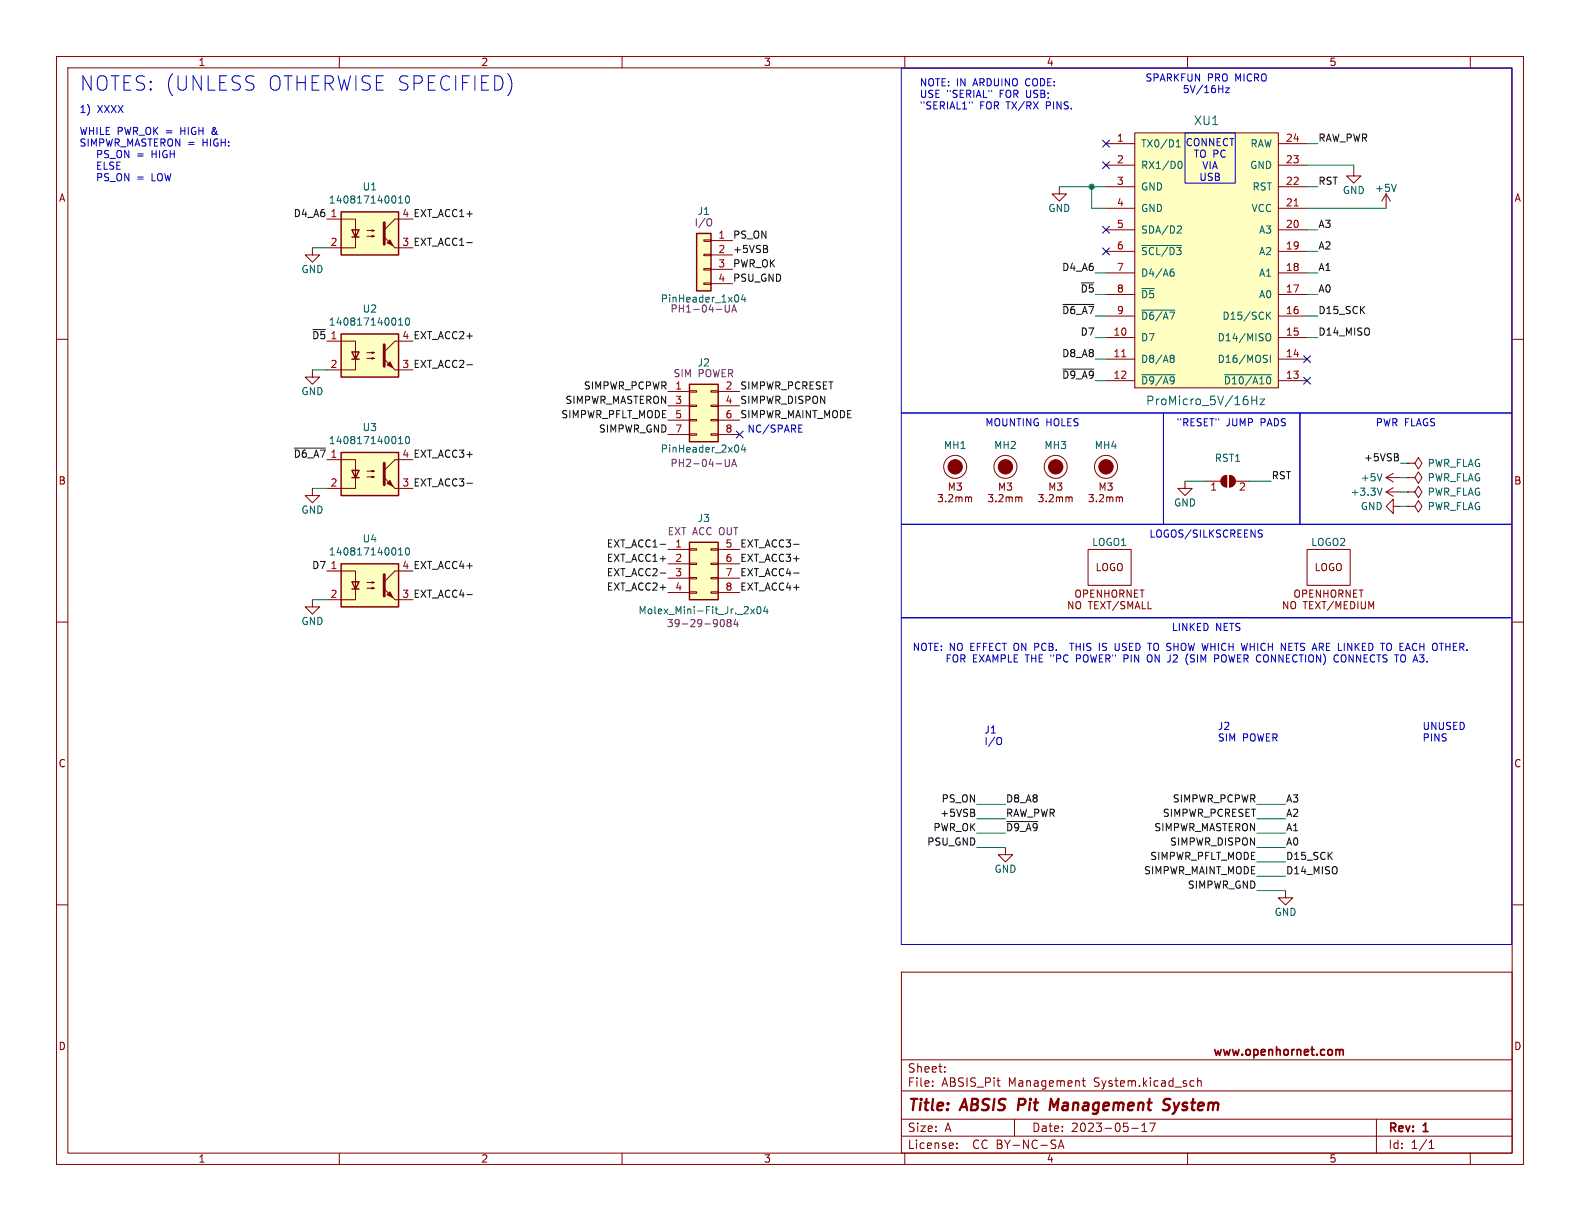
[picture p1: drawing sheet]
<svg xmlns="http://www.w3.org/2000/svg" width="279mm" height="216mm" viewBox="0 0 279 216" stroke-linecap="round" stroke-linejoin="round" font-family="sans-serif">
<g fill="none" stroke="#840000" stroke-width=".18">
<path d="M10 10h259.4v195.9h-259.4zM12 12h255.4v191.9h-255.4zM60 10v2M110 10v2M160 10v2M210 10v2M260 10v2M57.8 38.7h5.1v5.1h-5.1M73 38.7h-3.2l-1.9 1.9M187.3 33v1.3h1.3l-1.3 1.3-1.2-1.3h1.2M195.6 25.4h5.1M195.6 29.2h5.1"/>
<path d="M195.6 36.8h5.1M195.6 33h5.1M200.7 23.5h25.4v45.1h-25.4zM226.1 25.4h5M226.1 29.2h5M226.1 36.8h5M226.1 33h5M239.4 29.8v1.3h1.3l-1.3 1.3-1.3-1.3h1.3M245.1 34.3l-.8 1.3M245.1 34.3v2.5M245.1 34.3l.8 1.3M10 60h2"/>
<path d="M55.2 43.8v1.3h1.3l-1.3 1.3-1.2-1.3h1.2M64.9 41.8h1.3l-.4 .1v-.2l.4 .1M64.9 40.8h1.3l-.4 .1v-.3l.4 .2M69.8 43.8h3.2M124.5 42.4h1.2v.3h-1.2zM124.5 45h1.2v.2h-1.2zM124.5 47.5h1.2v.3h-1.2zM124.5 50h1.2v.3h-1.2zM125.7 42.5h3.8M125.7 45.1h3.8M125.7 47.6h3.8M125.7 50.2h3.8"/>
<path d="M195.6 59.7h5.1M195.6 55.9h5.1M195.6 52.1h5.1M195.6 48.3h5.1M195.6 44.5h5.1M195.6 40.6h5.1M226.1 59.7h5M226.1 55.9h5M226.1 52.1h5M226.1 48.3h5M226.1 44.5h5M226.1 40.6h5"/>
<path d="M267.4 60h2M55.2 65.4v1.3h1.3l-1.3 1.2-1.2-1.2h1.2M57.8 60.3h5.1v5.1h-5.1M64.9 63.4h1.3l-.4 .1v-.3l.4 .2M64.9 62.4h1.3l-.4 .1v-.3l.4 .2M69.8 65.4h3.2M73 60.3h-3.2l-1.9 1.9M118.1 69.2h3.8M118.1 71.8h3.8M118.1 74.3h3.8M118.1 76.8h3.8M121.9 76.7h1.3v.3h-1.3z"/>
<path d="M121.9 74.2h1.3v.2h-1.3zM121.9 71.6h1.3v.3h-1.3zM121.9 69.1h1.3v.2h-1.3zM125.7 76.7h1.3v.3h-1.3zM125.7 74.2h1.3v.2h-1.3zM125.7 71.6h1.3v.3h-1.3zM125.7 69.1h1.3v.2h-1.3zM127 69.2h3.8M127 71.8h3.8M127 74.3h3.8M127 76.8h3.8M195.6 63.5h5.1"/>
<path d="M195.6 67.3h5.1M226.1 63.5h5M226.1 67.3h5M55.2 86.4v1.2h1.3l-1.3 1.3-1.2-1.3h1.2M57.8 81.3h5.1v5.1h-5.1M64.9 84.3h1.3l-.4 .2v-.3l.4 .1M64.9 83.3h1.3l-.4 .1v-.2l.4 .1M69.8 86.4h3.2M73 81.3h-3.2l-1.9 1.9M118.1 97.2h3.8M118.1 99.7h3.8M121.9 99.6h1.3v.2h-1.3z"/>
<path d="M121.9 97h1.3v.3h-1.3zM125.7 99.6h1.3v.2h-1.3zM125.7 97h1.3v.3h-1.3zM127 97.2h3.8M127 99.7h3.8M165.9 87.5h.8l-.5 .4 .4 .2v.5l-.2 .1-.5-.1M167.2 88.6v.1M167.8 87.6l.4-.1 .3 .3-.8 .9h.8M167.9 86.7v-1.3l.4 .9 .4-.9v1.3M169 88l.4-.1 .2 .2M169 87.9v.8M169.2 85.4h.8l-.4 .5 .3 .1v.6l-.1 .1-.6-.1"/>
<path d="M169.6 88.1l.2-.2h.3v.8M169.6 88.1v.6M170.7 88l.4-.1 .2 .2M170.7 87.9v.8M171.3 88.1l.1-.2h.4v.8M171.3 88.1v.6M174.8 87.5h.8l-.5 .4 .4 .2v.5l-.2 .1-.5-.1M176.1 88.6v.1M176.7 87.6l.4-.1 .3 .3-.8 .9h.8M176.8 86.7v-1.3l.4 .9 .4-.9v1.3M177.9 88l.4-.1 .2 .2M177.9 87.9v.8"/>
<path d="M178.1 85.4h.8l-.4 .5 .3 .1v.6l-.2 .1-.5-.1M178.5 88.1l.1-.2h.3l.1 .8M178.5 88.1v.6M179.6 88l.4-.1 .2 .2M179.6 87.9v.8M180.2 88.1l.1-.2h.3l.1 .8M180.2 88.1v.6M183.7 87.5h.8l-.5 .4 .4 .2v.5l-.2 .1-.5-.1M185 88.6v.1M185.5 87.6l.5-.1 .3 .3-.8 .9h.8M185.7 86.7v-1.3l.4 .9 .4-.9v1.3M186.8 87.9v.8"/>
<path d="M186.8 88l.4-.1 .2 .2M187 85.4h.8l-.4 .5 .3 .1v.6l-.2 .1-.5-.1M187.4 88.1l.1-.2h.3l.1 .8M187.4 88.1v.6M188.5 88l.4-.1 .1 .2M188.5 87.9v.8M189 88.1l.2-.2h.3l.1 .8M189 88.1v.6M192.4 97.2h7.6v6.3h-7.6zM192.6 87.5h.7l-.4 .4 .4 .2v.5l-.2 .1-.5-.1M193.9 88.6v.1M194.4 87.6l.5-.1 .3 .3-.8 .9h.8"/>
<path d="M194.6 86.7v-1.3l.4 .9 .4-.9v1.3M195.7 88l.4-.1 .1 .2M195.7 87.9v.8M195.9 85.4h.8l-.5 .5 .4 .1v.6l-.2 .1-.5-.1M196.2 88.1l.2-.2h.3l.1 .8M196.2 88.1v.6M197.4 88l.4-.1 .1 .2M197.4 87.9v.8M197.9 88.1l.2-.2h.3l.1 .8M197.9 88.1v.6M209.5 85.1v1.3h1.3l-1.3 1.2-1.2-1.2h1.2M213.4 85.1h2.5"/>
<path d="M216.2 84.3l.7-.2v2a1.02 1.02 0 0 1-.9-.6 1.02 1.02 0 0 1 .2-1.2zM217.4 84.1a1.02 1.02 0 0 1 1 1 1.02 1.02 0 0 1-1 1zM218.4 85.1h2.6M231.1 97.2h7.7v6.3h-7.7zM245.1 84.5l1.3 .7M245.1 84.5h2.5M245.1 87l1.3 .8M245.1 87h2.5M246.4 89.5v-1.2l-1.3 1.2 1.3 1.3v-1.3h1.2M246.4 83.7l-1.3 .8M246.4 86.2l-1.3 .8M248.9 81.9h1.3l.6-1 .7 1-.7 1-.6-1"/>
<path d="M248.9 81.9h.1M248.9 84.5h1.3l.6-1.1 .7 1.1-.7 1-.6-1M248.9 84.5h.1M248.9 89.5h1.3l.6-1 .7 1-.7 1.1-.6-1.1M248.9 89.5h.1M248.9 87h1.3l.6-1 .7 1-.7 1-.6-1M248.9 87h.1M10 110h2M55.2 106v1.3h1.3l-1.3 1.3-1.2-1.3h1.2M57.8 101h5.1v5h-5.1M64.9 104h1.3l-.4 .1v-.2l.4 .1M64.9 103h1.3l-.4 .1v-.2l.4 .1"/>
<path d="M69.8 106h3.2M73 101h-3.2l-1.9 1.9M118.1 102.2h3.8M118.1 104.8h3.8M121.9 104.6h1.3v.3h-1.3zM121.9 102.1h1.3v.3h-1.3zM125.7 104.6h1.3v.3h-1.3zM125.7 102.1h1.3v.3h-1.3zM127 102.2h3.8M127 104.8h3.8M189.7 106.4v1.2l-.7-1.2v1.2M190.3 106.6l.3-.2a.43 .43 0 0 1 .5 .4v.4a.42 .42 0 0 1-.4 .5 .42 .42 0 0 1-.4-.5z"/>
<path d="M190.4 104.4l.1-.1a.43 .43 0 0 1 .6 .5v.4a.42 .42 0 0 1-.4 .4 .42 .42 0 0 1-.5-.4v-.4zM191.6 105l.6-.1 .1-.1v-.3l-.7-.2v1.3M192.4 106.4h.8M192.8 106.4v1.2M192.9 104.9h.4M193.5 104.3h-.6v1.3h.6M193.6 107h.4M194.2 106.4h-.6v1.2h.6M194.6 106.4l.9 1.2M194.8 104.3v1.3l-.8-1.3v1.3M195.4 104.9h.7M195.4 104.3v1.3"/>
<path d="M195.5 106.4l-.9 1.2M195.8 106.4h.7M196.1 104.3v1.3M196.1 106.4v1.2M196.8 104.4l.1-.1a.43 .43 0 0 1 .6 .5v.4a.42 .42 0 0 1-.4 .4 .42 .42 0 0 1-.5-.4v-.4zM197.8 106.3l-1.1 1.6M198 105l.6-.1 .2-.1-.1-.3-.7-.2v1.3M198.3 105l.5 .6M198.7 106.4h-.3l-.2 .2 .1 .3 .4 .1M198.8 107.5l-.1 .1h-.5M199.5 106.4v1.2M200 104.3v1.3l-.7-1.3v1.3"/>
<path d="M200.3 106.4v1.2M200.6 104.9h.5M200.7 107.6l.4-1.2 .5 1.2M201.2 104.3h-.6v1.3M201.6 104.3h.7M202 104.3v1.3M202 106.4v1.2h.6M203 106.4v1.2h.6M227.7 106.4v1.2l-.7-1.2v1.2M228.3 106.6l.3-.2a.43 .43 0 0 1 .5 .4v.4a.42 .42 0 0 1-.4 .5 .42 .42 0 0 1-.4-.5zM229.1 104.4l.2-.1a.43 .43 0 0 1 .5 .5v.4a.42 .42 0 0 1-.4 .4 .42 .42 0 0 1-.4-.4v-.4zM230.4 105l.6-.1 .1-.1-.1-.3-.6-.2v1.3"/>
<path d="M230.4 106.4h.8M230.8 106.4v1.2M231.6 107h.4M231.6 104.9h.4M232.2 106.4h-.6v1.2h.6M232.2 104.3h-.6v1.3h.6M232.6 106.4l.9 1.2M233.5 106.4l-.9 1.2M233.5 104.3v1.3l-.7-1.3v1.3M233.8 106.4h.7M234.1 104.9h.7M234.1 104.3v1.3"/>
<path d="M234.1 106.4v1.2M234.8 104.3v1.3M235.4 104.5l.3-.2a.43 .43 0 0 1 .5 .5v.4a.42 .42 0 0 1-.4 .4 .42 .42 0 0 1-.4-.4zM235.8 106.3l-1.1 1.6M236.7 107.3l-.4-.9v1.2M237.1 106.4v1.2M237.2 105l.3-.2-.1-.3-.6-.2v1.3M237.7 106.4v1.2h.6M238.8 104.3v1.3l-.8-1.3v1.3M238.9 106.4v1.2l.6-.1M239.4 104.9h.4M240 104.3h-.6v1.3"/>
<path d="M240.1 106.4v1.2M240.3 104.3h.8M240.7 104.3v1.3M240.8 107.5l.2 .1 .4-.1M242.1 106.4v1.2M242.9 106.4v1.2M267.4 110h2M10 160h2M177.8 149.9v1.2h1.3l-1.3 1.3-1.3-1.3h1.3M227.3 157.5v1.3h1.3l-1.3 1.2-1.2-1.2h1.2M267.4 160h2M159.4 171.9h108v32h-108z"/>
<path d="M159.4 197.9h108M159.4 192.9h108M159.4 187.4h108M164.9 191.9v.2M164.9 191.2v.1M167.1 189.4v.2M167.1 188.7v.1M176.3 191.1h.6M176.7 192.1h.2M179.4 197.9v3M191.4 191.1h.5M191.6 190.6v1.3l.3 .2"/>
<path d="M200.1 199.5h1.2M201.9 199l.5-.4v1.5M203.3 198.6h1l-.7 1.5M210.7 191.1l.4 .1M211.1 192l-.4 .1M211.8 191.2l.2-.1 .4 .1v.9M211.8 190.6v1.5M243.4 197.9v6M60 203.9v2M110 203.9v2M159.4 200.9h108M160 203.9v2"/>
<path d="M169.2 202.9v.2M169.2 202.2v.1M187.1 203.1l.5-1.5 .5 1.5M187.3 202.7h.7M201.9 200.1h.9M210 203.9v2M252.7 203.1h.9M252.7 202l.4-.4v1.5M260 203.9v2"/>
<circle cx="168.9" cy="82.6" r="2.03"/>
<circle cx="177.8" cy="82.6" r="2.03"/>
<circle cx="186.7" cy="82.6" r="2.03"/>
<circle cx="195.6" cy="82.6" r="2.03"/>
</g>
<path d="M186.3 195.7l-.4-1.4-.3 2M206.7 196.1a.85 .85 0 0 1-1.1 .1M206.7 194.3l-.7 .1a.46 .46 0 0 0-.2 .5 .46 .46 0 0 0 .3 .4l.6 .1" fill="none" stroke="#840000" stroke-width=".4"/>
<path d="M236.8 185.6l.1 .2M236.9 185.8v.8M236.9 185.8l.2-.2h.4v1" fill="none" stroke="#840000" stroke-width=".3"/>
<g fill="#ffffc2" stroke="#ffffc2" stroke-width=".18">
<path d="M60.3 99.7h10.2v7.6h-10.2z"/>
<path d="M123.2 41.3h2.5v10.1h-2.5z"/>
<path d="M200.7 23.5h25.4v45.1h-25.4z"/>
<path d="M60.3 59.1h10.2v7.6h-10.2z"/>
<path d="M60.3 80h10.2v7.6h-10.2z"/>
<path d="M121.9 67.9h5.1v10.2h-5.1z"/>
<path d="M121.9 95.9h5.1v10.1h-5.1z"/>
<path d="M60.3 37.5h10.2v7.6h-10.2z"/>
</g>
<g fill="none" stroke="#840000" stroke-width=".25">
<path d="M60.3 37.5h10.2v7.6h-10.2zM60.3 59.1h10.2v7.6h-10.2zM62.2 40.6h1.3l-.6 1.3zM62.2 41.9h1.3M123.2 41.3h2.5v10.1h-2.5zM62.2 62.2h1.3l-.6 1.3zM62.2 63.5h1.3M121.9 67.9h5.1v10.2h-5.1zM60.3 99.7h10.2v7.6h-10.2zM60.3 80h10.2v7.6h-10.2zM62.2 83.2h1.3l-.6 1.3zM62.2 84.5h1.3"/>
<path d="M121.9 95.9h5.1v10.1h-5.1zM62.2 102.9h1.3l-.6 1.2zM62.2 104.1h1.3"/>
</g>
<g fill="#840000" stroke="#840000" stroke-width=".18">
<path d="M67.9 104.1l1.9 1.9z"/>
<path d="M68.5 105.2l.5-.6 .5 1.1z"/>
<path d="M216.2 84.3l.7-.2v2a1.02 1.02 0 0 1-.9-.6 1.02 1.02 0 0 1 .2-1.2z"/>
<path d="M217.4 84.1a1.02 1.02 0 0 1 1 1 1.02 1.02 0 0 1-1 1z"/>
<path d="M67.9 63.5l1.9 1.9z"/>
<path d="M68.5 64.5l.5-.5 .5 1z"/>
<path d="M67.9 84.5l1.9 1.9z"/>
<path d="M68.5 85.5l.5-.5 .5 1z"/>
<path d="M67.9 41.9l1.9 1.9z"/>
<path d="M68.5 42.9l.5-.5 .5 1z"/>
<circle cx="186.7" cy="82.5" r="1.27"/>
<circle cx="168.9" cy="82.5" r="1.27"/>
<circle cx="177.8" cy="82.5" r="1.27"/>
<circle cx="195.6" cy="82.5" r="1.27"/>
</g>
<path d="M67.9 39.4v3.8M67.9 61v3.8M67.9 81.9v3.8M67.9 101.6v3.8" fill="none" stroke="#840000" stroke-width=".51"/>
<g fill="none" stroke="#006464" stroke-width=".18">
<path d="M70.5 35l.3-.4v1.3M70.5 35.9h.7M71.8 34.8l.2-.2a.68 .68 0 0 1 .4 .7 .68 .68 0 0 1-.4 .6l-.2-.1-.1-.4zM208 26h.7M208 25.1l.4-.4v1.3M208.4 28.8l.2-.3a.68 .68 0 0 1 .5 .7 .68 .68 0 0 1-.5 .6l-.2-.3M208.4 39.9l.4 .1 .1 .3-.8 .9h.8M246.9 32.6l-.4 1.3M70.5 56.6l.3-.4v1.3M70.5 57.5h.7M71.8 56.4l.2-.2a.68 .68 0 0 1 .4 .7 .68 .68 0 0 1-.4 .6l-.2-.1-.1-.4zM130.5 52.3l.1 .3-.1 .7"/>
<path d="M131.4 52.1l-.3 .9h.8M131.7 52.6v.8M201.9 43.4h7.1M201.9 54.8h5.9M207 48.1h.4l.2 .2-.1 .5h-.5M207.5 47.6l-.4 .1M224 59.1l.2-.1a.43 .43 0 0 1 .5 .4v.4a.42 .42 0 0 1-.2 .4 .42 .42 0 0 1-.5 0M224.2 55.7l.5 .8M224.7 55.2l-.7 .7M70.5 77.5l.3-.3v1.3M70.5 78.5h.7M71.8 77.3l.2-.1a.68 .68 0 0 1 .4 .6 .68 .68 0 0 1-.4 .7l-.2-.2-.1-.3z"/>
<path d="M130.5 78.8l.1 .4-.1 .6M131.4 78.6l-.3 .9h.8M131.7 79.1v.9M201.9 66.3h5.9M207 63.3l.2 .1M207 62.9l.4-.1 .2 .1v.2l-.2 .3M207.2 63.4h.2M207.2 63.4h-.2M207.4 63.4l.2 .2v.4l-.2 .1-.4-.1M216.5 66.3h8.3M221.4 70v1.6M221.4 70.8h.8"/>
<path d="M222.2 70v1.6M222.8 70.5h.8l-.8 1.1h.8M223.9 62.8l.2 .1M224 63.5l.1 .2-.1 .3M224.6 62.8v1.3M70.5 98.1h.7M70.5 97.2l.3-.3v1.2M71.8 97l.2-.1a.68 .68 0 0 1 .4 .6 .68 .68 0 0 1-.4 .6l-.2-.1-.1-.3zM244.4 83.8l-.4 1.2M244.4 86.3l-.4 1.3M132.7 107.7l.7 .8M133.4 107.7l-.7 .8"/>
<path d="M134 107.3h.1a.68 .68 0 0 1 .5 .6 .68 .68 0 0 1-.5 .6 .84 .84 0 0 1-.1-1.2zM135.3 107.2l-.3 .9h.8M135.6 107.7v.8"/>
</g>
<g fill="none" stroke="#840084" stroke-width=".18">
<path d="M125.7 38.7a.9 .9 0 0 1 0 1.2M128.2 53.9v1l.3 .3 .3-.1 .2-.2v-1M129.4 55.2l.4-1.3 .4 1.3M129.5 54.8h.6M128.2 81.2v1.1l.3 .2 .3-.1 .2-.1v-1.1M129.4 82.5l.4-1.3 .4 1.3M129.5 82.1h.6M127.5 109.6l-.1 .2M127.9 109.6a.75 .75 0 0 1-.2 1.2l-.3-.2M128.7 109.6l-.1 .2 .2 .3M128.8 110.1l-.2 .2v.4l.2 .1h.4l.1-.2v-.3l-.2-.2M128.8 110.1h.3"/>
<path d="M129.2 109.6l.1 .2-.2 .3M130.1 109.5l-.3 .9h.8M130.4 110v.8"/>
</g>
<path d="M228.8 36.4h.8M198.4 63.1h.7" fill="none" stroke="#a90000" stroke-width=".18"/>
<g fill="none" stroke="#0f0f0f" stroke-width=".18">
<path d="M82.6 42.9h.9M135.6 44.1l.1 .1-.1 .4M135.6 43.5v.4M188 53.8h5.4M52.1 79.2h5.5M82.6 64.5h.9M188 65.3h5.4M82.6 85.5h.9M116.7 96.2h1M140.3 96.2h1M247.2 80.9v.5M82.6 105.1h.9"/>
<path d="M116.7 101.3h1M140.3 101.3h1M172.3 143.8v.4M178 145.3h5.5"/>
</g>
<g fill="none" stroke="#0000c2" stroke-width=".18">
<path d="M159.4 12.1h107.9v60.9h-107.9zM171.9 18v.2M216.7 15.5h.7l-.7 .9h.7M209.5 23.5h8.9v8.9h-8.9zM141.3 75.8h.4M141.3 76.4h.6M141.3 75.2h.6M159.4 73h46.3v19.7h-46.3zM205.7 73h24.2v19.7h-24.2zM229.9 73h37.4v19.7h-37.4zM159.4 92.7h107.9v16.5h-107.9zM222.7 94.3l.4 .1 .1 .3-.2 .3h-.3"/>
<path d="M222.7 93.7l.5 .1M159.4 109.2h107.9v57.8h-107.9zM159.4 109.2h107.3M190.4 115.8v1.3M190.4 116.5h.4M203.4 115.8l.1 .1M203.5 117l-.3 .1M210.5 117l.2 .1M210.6 115.9l-.1 .1 .1 .3M215.3 115.8l.2 .2v.3l-.2 .2M237.2 116v.9M245.4 113.8a.9 .9 0 0 0 0 1.2"/>
<path d="M176.8 130.4l.1 .1a.81 .81 0 0 1-.1 1.2"/>
</g>
<g fill="none" stroke="#009600" stroke-width=".18">
<path d="M187.3 33h8.3M193 33v3.8h2.6M231.1 36.8h14M231.1 29.2h8.3v.6M231.1 33h1.9M231.1 25.4h1.9M55.2 43.8h2.6M193.7 48.3h1.9M193.7 59.7h1.9M231.1 44.5h1.9M231.1 40.6h1.9M231.1 48.3h1.9"/>
<path d="M231.1 52.1h1.9M231.1 59.7h1.9M231.1 55.9h1.9M55.2 65.4h2.6M193.7 63.5h1.9M55.2 86.4h2.6M209.5 85.1h3.9M221 85.1h3.8M247.6 81.9h1.3M247.6 89.5h1.3M247.6 84.5h1.3M247.6 87h1.3"/>
<path d="M55.2 106h2.6M172.7 142.2h5.1M172.7 149.9h5.1M172.7 144.8h5.1M172.7 147.3h5.1M222.2 142.2h5.1M222.2 157.5h5.1M222.2 149.9h5.1M222.2 144.8h5.1M222.2 147.3h5.1M222.2 154.9h5.1M222.2 152.4h5.1"/>
</g>
<g fill="none" stroke="#000084" stroke-width=".18">
<path d="M195 24.8l1.2 1.2M195 28.6l1.2 1.2M196.2 24.8l-1.2 1.2M196.2 28.6l-1.2 1.2M195 40l1.2 1.2M195 43.8l1.2 1.3M196.2 40l-1.2 1.2M196.2 43.8l-1.2 1.3M130.2 76.2l1.2 1.2M131.4 76.2l-1.2 1.2M230.5 66.7l1.2 1.2M230.5 62.9l1.2 1.2"/>
<path d="M231.7 66.7l-1.2 1.2M231.7 62.9l-1.2 1.2"/>
</g>
<circle cx="193" cy="33" r=".46" fill="#009600" stroke="#009600" stroke-width=".18"/>
<g font-size="3.5" fill="#0000c2">
<text x="14" y="16.3">NOTES: (UNLESS</text>
<text x="47" y="16.3">OTHERWISE SPECIFIED)</text>
</g>
<g font-size="2.8" fill="#840000">
<text x="160.4" y="196.9">Title:</text>
<text x="169.9" y="196.9">ABSIS Pit</text>
<text x="186.7" y="196.9">Management</text>
<text x="207.4" y="196.9">System</text>
</g>
<g font-size="2.1" fill="#006464">
<text x="211.1" y="22.3">XU1</text>
<text x="202.6" y="71.8">ProMicro_5V/16Hz</text>
</g>
<g font-size="2.1" fill="#840000">
<text x="160.4" y="189.8">Sheet:</text>
<text x="214.4" y="187">www.openhornet.com</text>
<text x="160.4" y="192.3">File:</text>
<text x="166.4" y="192.3">ABSIS_Pit</text>
<text x="178.2" y="192.3">Management</text>
<text x="193.4" y="192.3">System.kicad_sch</text>
<text x="160.4" y="203.3">License:</text>
<text x="160.4" y="200.3">Size:</text>
<text x="167" y="200.3">A</text>
<text x="171.9" y="203.3">CC BY-NC-SA</text>
<text x="182.4" y="200.3">Date:</text>
<text x="189.3" y="200.3">2023-05-17</text>
<text x="245.4" y="200.5">Rev:</text>
<text x="245.4" y="203.3">Id:</text>
<text x="249.4" y="203.3">1/1</text>
<text x="251.6" y="200.5">1</text>
</g>
<g font-size="1.8" fill="#840000">
<text x="35" y="11.8">1</text>
<text x="85" y="11.8">2</text>
<text x="135" y="11.8">3</text>
<text x="185" y="11.8">4</text>
<text x="235" y="11.8">5</text>
<text x="10.4" y="35.8">A</text>
<text x="267.8" y="35.8">A</text>
<text x="10.3" y="85.8">B</text>
<text x="267.7" y="85.8">B</text>
<text x="193.7" y="101.2">LOGO</text>
<text x="232.4" y="101.2">LOGO</text>
<text x="199.2" y="106.9">TEXT/SMALL</text>
<text x="237.2" y="106.9">TEXT/MEDIUM</text>
<text x="10.3" y="135.8">C</text>
<text x="267.7" y="135.8">C</text>
<text x="10.3" y="185.8">D</text>
<text x="267.7" y="185.8">D</text>
<text x="35" y="205.7">1</text>
<text x="85" y="205.7">2</text>
<text x="135" y="205.7">3</text>
<text x="185" y="205.7">4</text>
<text x="235" y="205.7">5</text>
</g>
<g font-size="1.8" fill="#0000c2">
<text x="162.6" y="15.3">NOTE: IN</text>
<text x="162.6" y="17.4">USE &quot;SERIAL&quot;</text>
<text x="172.1" y="15.3">ARDUINO CODE:</text>
<text x="176.7" y="17.4">FOR USB;</text>
<text x="202.5" y="14.7">SPARKFUN</text>
<text x="209.1" y="16.7">5V/16Hz</text>
<text x="213.5" y="14.7">PRO MICRO</text>
<text x="14" y="20.1">1)</text>
<text x="14" y="24">WHILE PWR_OK =</text>
<text x="17.1" y="20.1">XXXX</text>
<text x="31.9" y="24">HIGH &amp;</text>
<text x="162.6" y="19.4">&quot;SERIAL1&quot;</text>
<text x="173.1" y="19.4">FOR TX/RX</text>
<text x="185" y="19.4">PINS.</text>
<text x="14" y="26">SIMPWR_MASTERON =</text>
<text x="17.3" y="28">PS_ON =</text>
<text x="27.1" y="28">HIGH</text>
<text x="35.8" y="26">HIGH:</text>
<text x="209.6" y="26.1">CONNECT</text>
<text x="211" y="28.1">TO PC</text>
<text x="17.3" y="30.1">ELSE</text>
<text x="17.3" y="32.1">PS_ON =</text>
<text x="27.1" y="32.1">LOW</text>
<text x="212" y="32.2">USB</text>
<text x="212.5" y="30.2">VIA</text>
<text x="132.1" y="76.6">NC/SPARE</text>
<text x="174.2" y="75.6">MOUNTING HOLES</text>
<text x="208" y="75.6">&quot;RESET&quot;</text>
<text x="216.8" y="75.6">JUMP</text>
<text x="222.9" y="75.6">PADS</text>
<text x="243.2" y="75.6">PWR FLAGS</text>
<text x="203.2" y="95.3">LOGOS/SILKSCREENS</text>
<text x="207.2" y="111.8">LINKED</text>
<text x="214.9" y="111.8">NETS</text>
<text x="161.3" y="115.2">NOTE: NO EFFECT ON PCB.</text>
<text x="167.9" y="117.2">FOR EXAMPLE THE &quot;PC</text>
<text x="189.7" y="115.2">THIS IS USED TO SHOW WHICH WHICH NETS ARE LINKED</text>
<text x="191.2" y="117.2">POWER&quot; PIN</text>
<text x="204.1" y="117.2">ON J2</text>
<text x="211.1" y="117.2">(SIM</text>
<text x="216.3" y="117.2">POWER CONNECTION)</text>
<text x="237.7" y="117.2">CONNECTS TO A3.</text>
<text x="245.9" y="115.2">TO EACH OTHER.</text>
<text x="174" y="129.8">J1</text>
<text x="174" y="131.8">I/O</text>
<text x="215.3" y="129.2">J2</text>
<text x="215.3" y="131.2">SIM POWER</text>
<text x="251.5" y="129.2">UNUSED</text>
<text x="251.5" y="131.2">PINS</text>
</g>
<g font-size="1.8" fill="#a90000">
<text x="197.5" y="25.1">1</text>
<text x="197.5" y="29">2</text>
<text x="227.3" y="29">23</text>
<text x="227.3" y="25.1">24</text>
<text x="197.5" y="32.8">3</text>
<text x="227.3" y="32.8">22</text>
<text x="58.4" y="38.5">1</text>
<text x="197.5" y="36.6">4</text>
<text x="197.5" y="40.4">5</text>
<text x="227.3" y="40.4">20</text>
<text x="227.3" y="36.6">21</text>
<text x="58.4" y="43.6">2</text>
<text x="127" y="42.3">1</text>
<text x="127" y="44.8">2</text>
<text x="127" y="47.4">3</text>
<text x="197.5" y="44.2">6</text>
<text x="227.3" y="44.2">19</text>
<text x="127" y="49.9">4</text>
<text x="197.5" y="48">7</text>
<text x="197.5" y="51.8">8</text>
<text x="227.3" y="51.8">17</text>
<text x="227.3" y="48">18</text>
<text x="196.8" y="59.4">10</text>
<text x="197.5" y="55.6">9</text>
<text x="227.3" y="59.4">15</text>
<text x="227.3" y="55.6">16</text>
<text x="58.4" y="60.1">1</text>
<text x="58.4" y="65.2">2</text>
<text x="196.8" y="63.2">11</text>
<text x="227.3" y="63.2">14</text>
<text x="119.3" y="69">1</text>
<text x="128.2" y="69">2</text>
<text x="128.2" y="71.5">4</text>
<text x="196.8" y="67.1">12</text>
<text x="227.3" y="67.1">13</text>
<text x="119.3" y="74">5</text>
<text x="119.3" y="76.6">7</text>
<text x="128.2" y="74">6</text>
<text x="128.2" y="76.6">8</text>
<text x="58.4" y="81">1</text>
<text x="58.4" y="86.1">2</text>
<text x="214" y="87">1</text>
<text x="219" y="87">2</text>
<text x="58.4" y="100.7">1</text>
<text x="119.3" y="96.9">1</text>
<text x="119.3" y="99.4">2</text>
<text x="119.3" y="102">3</text>
<text x="128.2" y="96.9">5</text>
<text x="128.2" y="99.4">6</text>
<text x="128.2" y="102">7</text>
<text x="58.4" y="105.8">2</text>
<text x="119.3" y="104.5">4</text>
<text x="128.2" y="104.5">8</text>
</g>
<g font-size="1.8" fill="#006464">
<text x="201.7" y="26.2">TX0/D1</text>
<text x="221.1" y="26.2">RAW</text>
<text x="64.1" y="33.8">U1</text>
<text x="201.7" y="30">RX1/D0</text>
<text x="201.7" y="33.8">GND</text>
<text x="221" y="30">GND</text>
<text x="221.5" y="33.8">RST</text>
<text x="237.4" y="34.5">GND</text>
<text x="243.1" y="34.1">+5V</text>
<text x="58.1" y="36.2">140817140010</text>
<text x="185.3" y="37.7">GND</text>
<text x="201.7" y="37.7">GND</text>
<text x="201.7" y="41.5">SDA/D2</text>
<text x="221.3" y="37.7">VCC</text>
<text x="222.6" y="41.5">A3</text>
<text x="201.7" y="45.3">~{SCL/D3}</text>
<text x="222.6" y="45.3">A2</text>
<text x="53.2" y="48.5">GND</text>
<text x="116.8" y="53.7">PinHeader_1x04</text>
<text x="201.7" y="49.1">D4/A6</text>
<text x="201.7" y="52.9">~{D5}</text>
<text x="222.6" y="52.9">A0</text>
<text x="222.6" y="49.1">A1</text>
<text x="58.1" y="57.7">140817140010</text>
<text x="64.1" y="55.4">U2</text>
<text x="201.7" y="56.7">~{D6/A7}</text>
<text x="216.1" y="56.7">D15/SCK</text>
<text x="201.7" y="60.5">D7</text>
<text x="201.7" y="64.3">D8/A8</text>
<text x="215.3" y="64.3">D16/MOSI</text>
<text x="215.3" y="60.5">D14/MISO</text>
<text x="53.2" y="70">GND</text>
<text x="201.7" y="68.1">~{D9/A9}</text>
<text x="216.4" y="68.1">~{D10/A10}</text>
<text x="64.1" y="76.4">U3</text>
<text x="58.1" y="78.7">140817140010</text>
<text x="116.8" y="80.2">PinHeader_2x04</text>
<text x="166.9" y="79.6">MH1</text>
<text x="175.7" y="79.6">MH2</text>
<text x="184.6" y="79.6">MH3</text>
<text x="193.5" y="79.6">MH4</text>
<text x="214.8" y="81.8">RST1</text>
<text x="252.4" y="82.7">PWR_FLAG</text>
<text x="207.6" y="89.7">GND</text>
<text x="238.8" y="87.8">+3.3V</text>
<text x="240.6" y="85.3">+5V</text>
<text x="252.4" y="85.3">PWR_FLAG</text>
<text x="252.4" y="87.8">PWR_FLAG</text>
<text x="53.2" y="91">GND</text>
<text x="123.3" y="92.5">J3</text>
<text x="240.6" y="90.4">GND</text>
<text x="252.4" y="90.4">PWR_FLAG</text>
<text x="58.1" y="98.4">140817140010</text>
<text x="64.1" y="96.1">U4</text>
<text x="193.1" y="96.7">LOGO1</text>
<text x="231.8" y="96.7">LOGO2</text>
<text x="53.2" y="110.7">GND</text>
<text x="175.8" y="154.5">GND</text>
<text x="225.3" y="162.1">GND</text>
</g>
<g font-size="1.8" fill="#0f0f0f">
<text x="233" y="25.1">RAW_PWR</text>
<text x="233" y="32.8">RST</text>
<text x="51.9" y="38.5">D4_A6</text>
<text x="71.1" y="38.5">4 EXT_ACC1+</text>
<text x="233" y="40.4">A3</text>
<text x="71.1" y="43.6">3 EXT_ACC1-</text>
<text x="129.5" y="47.4">PWR_OK</text>
<text x="129.5" y="44.8">+5VSB</text>
<text x="129.5" y="42.3">PS_ON</text>
<text x="187.8" y="48">D4_A6</text>
<text x="233" y="48">A1</text>
<text x="233" y="44.2">A2</text>
<text x="129.5" y="49.9">PSU_GND</text>
<text x="233" y="51.8">A0</text>
<text x="191.1" y="59.4">D7</text>
<text x="233" y="55.6">D15_SCK</text>
<text x="233" y="59.4">D14_MISO</text>
<text x="55.2" y="60.1">~{D5}</text>
<text x="71.1" y="65.2">3 EXT_ACC2-</text>
<text x="71.1" y="60.1">4 EXT_ACC2+</text>
<text x="187.8" y="63.2">D8_A8</text>
<text x="100" y="71.5">SIMPWR_MASTERON 3</text>
<text x="103.2" y="69">SIMPWR_PCPWR</text>
<text x="130.8" y="69">SIMPWR_PCRESET</text>
<text x="130.8" y="71.5">SIMPWR_DISPON</text>
<text x="99.2" y="74">SIMPWR_PFLT_MODE</text>
<text x="105.9" y="76.6">SIMPWR_GND</text>
<text x="130.8" y="74">SIMPWR_MAINT_MODE</text>
<text x="51.9" y="81">~{D6_A7}</text>
<text x="71.1" y="81">4 EXT_ACC3+</text>
<text x="241.2" y="81.7">+5VSB</text>
<text x="71.1" y="86.1">3 EXT_ACC3-</text>
<text x="224.8" y="84.8">RST</text>
<text x="55.2" y="100.7">D7</text>
<text x="71.1" y="100.7">4 EXT_ACC4+</text>
<text x="107.3" y="99.4">EXT_ACC1+</text>
<text x="107.3" y="96.9">EXT_ACC1-</text>
<text x="107.3" y="102">EXT_ACC2-</text>
<text x="130.8" y="99.4">EXT_ACC3+</text>
<text x="130.8" y="102">EXT_ACC4-</text>
<text x="130.8" y="96.9">EXT_ACC3-</text>
<text x="71.1" y="105.8">3 EXT_ACC4-</text>
<text x="107.3" y="104.5">EXT_ACC2+</text>
<text x="130.8" y="104.5">EXT_ACC4+</text>
<text x="166.5" y="142">PS_ON</text>
<text x="177.8" y="142">D8_A8</text>
<text x="207.4" y="142">SIMPWR_PCPWR</text>
<text x="227.3" y="142">A3</text>
<text x="163.9" y="149.6">PSU_GND</text>
<text x="165" y="147.1">PWR_OK</text>
<text x="166.2" y="144.5">+5VSB</text>
<text x="177.8" y="147.1">~{D9_A9}</text>
<text x="177.8" y="144.5">RAW_PWR</text>
<text x="204.1" y="147.1">SIMPWR_MASTERON</text>
<text x="205.6" y="144.5">SIMPWR_PCRESET</text>
<text x="206.9" y="149.6">SIMPWR_DISPON</text>
<text x="227.3" y="147.1">A1</text>
<text x="227.3" y="149.6">A0</text>
<text x="227.3" y="144.5">A2</text>
<text x="202.3" y="154.7">SIMPWR_MAINT_MODE</text>
<text x="203.4" y="152.1">SIMPWR_PFLT_MODE</text>
<text x="227.3" y="152.1">D15_SCK</text>
<text x="227.3" y="154.7">D14_MISO</text>
<text x="210" y="157.2">SIMPWR_GND</text>
</g>
<g font-size="1.8" fill="#840084">
<text x="122.8" y="40.2">I/O</text>
<text x="123.3" y="38.2">J1</text>
<text x="118.5" y="55.4">PH1-04-UA</text>
<text x="123.3" y="65">J2</text>
<text x="119" y="66.9">SIM POWER</text>
<text x="118.5" y="82.7">PH2-04-UA</text>
<text x="118" y="94.8">EXT ACC OUT</text>
<text x="112.8" y="108.8">Molex_Mini-Fit_Jr._2x04</text>
<text x="117.9" y="111.1">39-29-9084</text>
</g>
<g font-size="1.8" fill="#009600">
<text x="191.1" y="51.8">~{D5}</text>
<text x="187.8" y="55.6">~{D6_A7}</text>
<text x="187.8" y="67">~{D9_A9}</text>
</g>
</svg>
